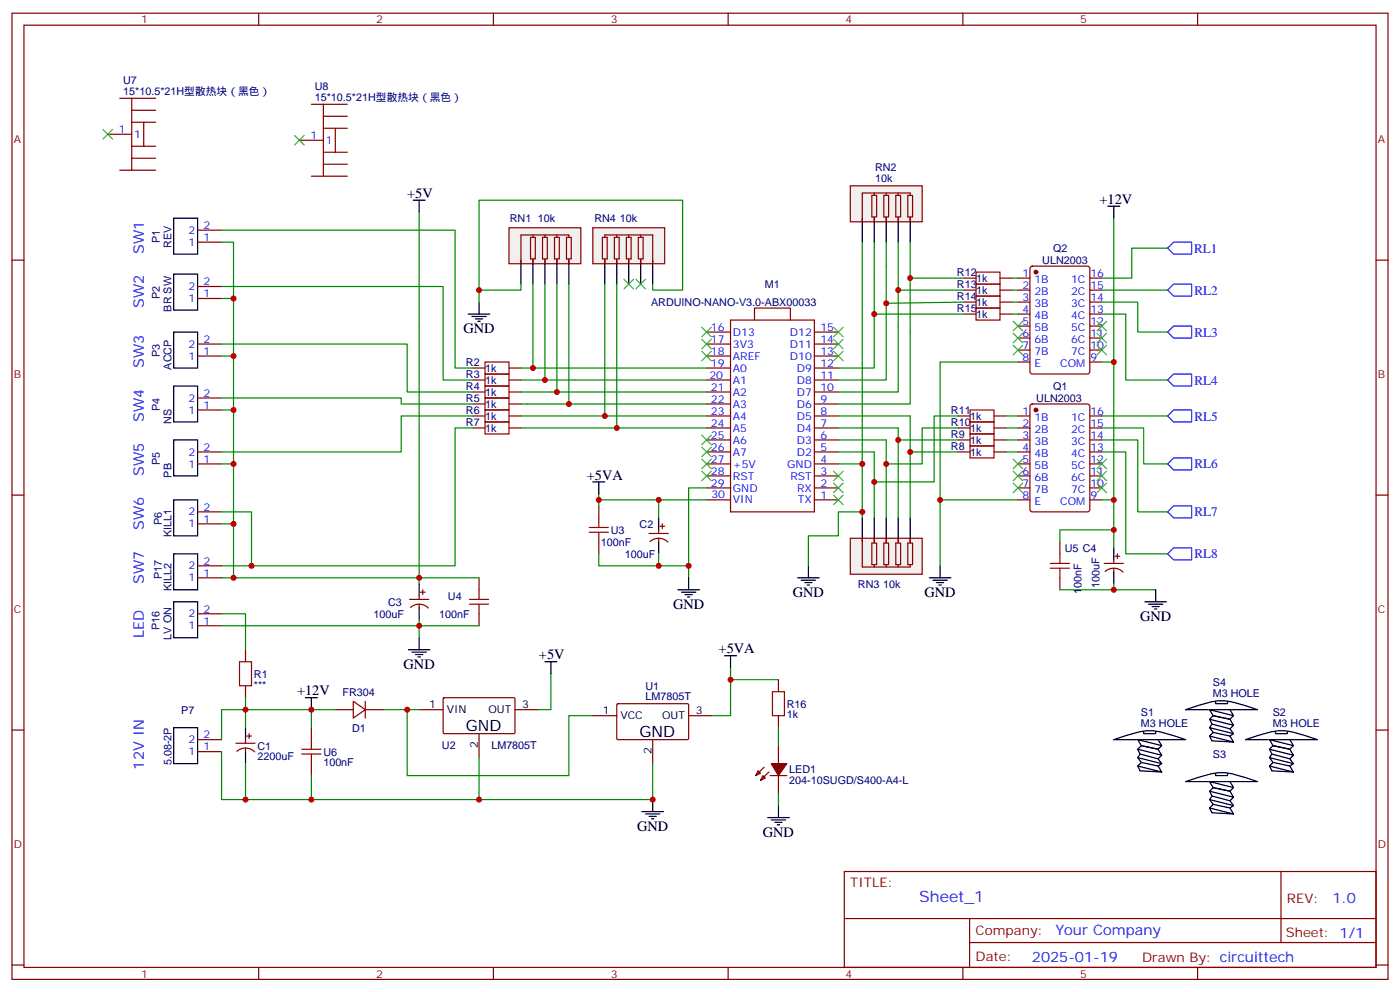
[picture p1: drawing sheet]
<svg xmlns="http://www.w3.org/2000/svg" width="412mm" height="292mm" viewBox="0 0 412 292" stroke-linecap="round" stroke-linejoin="round" font-family="sans-serif">
<g fill="none" stroke="#870000" stroke-width=".35">
<path d="M3.5 3.9h405.4v284.3h-405.4zM7.1 7.4h398.2v277.3h-398.2zM76.2 3.9v3.5M145.3 3.9v3.5M214.5 3.9v3.5M283.6 3.9v3.5M352.8 3.9v3.5M3.5 76.6h3.6M405.3 76.6h3.6M208.1 97.7h7.1M215.2 94.2h24.7v56.4h-24.7zM222.2 94.2v-3.5h10.6v3.5"/>
<path d="M239.9 97.7h7M208.1 101.2h7.1M208.1 118.9h7.1M208.1 115.4h7.1M208.1 111.8h7.1M208.1 108.3h7.1M208.1 104.8h7.1M239.9 101.2h7M239.9 118.9h7M239.9 115.4h7M239.9 111.8h7M239.9 108.3h7"/>
<path d="M239.9 104.8h7M208.1 136.5h7.1M208.1 133h7.1M208.1 129.5h7.1M208.1 125.9h7.1M208.1 122.4h7.1M239.9 136.5h7M239.9 133h7M239.9 129.5h7M239.9 125.9h7M239.9 122.4h7M3.5 145.7h3.6"/>
<path d="M208.1 147.1h7.1M208.1 143.6h7.1M208.1 140.1h7.1M239.9 147.1h7M239.9 143.6h7M239.9 140.1h7M405.3 145.7h3.6M3.5 214.8h3.6M405.3 214.8h3.6M248.7 256.5h156.6v28.2h-156.6zM377.3 256.5v20.9M248.7 270.3h156.5"/>
<path d="M285.6 277.4h119.6M285.6 270.3v14.1M3.5 284h3.6M76.2 284.7v3.5M145.3 284.7v3.5M214.5 284.7v3.5M283.6 284.7v3.5M352.8 284.7v3.5M405.3 284h3.6"/>
</g>
<path d="M149.9 67h21.2v10.6h-21.2z" fill="#f0f0f0" stroke="#870000" stroke-width=".35"/>
<g fill="none" stroke="#000" stroke-width=".35">
<path d="M121.7 58.9h3.5M123.5 58.9v3.5M51.2 64.2h7v10.6h-7zM153.5 76.6v7M157 76.6v7M160.5 76.6v7M164 76.6v7M167.6 76.6v7M326.3 60.7h3.5M328.1 60.7v3.5M51.2 80.7h7v10.6h-7zM51.2 97.7h7v10.6h-7z"/>
<path d="M137.9 92.4h6.4M139 93.1h4.2M140.1 93.8h2.1M140.8 94.5h.7M141.1 88.9v3.5M51.2 113.6h7v10.6h-7zM51.2 129.5h7v10.6h-7zM273.8 170h6.3M274.8 170.7h4.2M275.9 171.4h2.1M276.6 172.2h.7M276.9 166.5v3.5"/>
</g>
<g fill="none" stroke="#870000" stroke-width=".35">
<path d="M58.2 71.3h7.1M58.2 67.7h7.1M156.3 69.8h1.4v6.4h-1.4zM157 69.1v.7M157 76.2v1.4M159.8 69.8h1.4v6.4h-1.4zM160.5 69.1v.7M160.5 76.2v1.4M163.3 69.8h1.4v6.4h-1.4zM164 69.1v.7M164 76.2v1.4M166.9 69.8h1.4v6.4h-1.4z"/>
<path d="M167.6 69.8v-.7h-14.1v8.5M167.6 76.2v1.4M303.6 78.5l.5-.2h16.2l.7 .4v30.7l-.4 .6-16.5 .1-.7-.5v-30.6zM58.2 87.8h7.1M58.2 84.3h7.1M284 81.8h3.5M284 85.4h3.5M284 88.9h3.5M284 92.4h3.5M294.6 81.8h3.5M294.6 85.4h3.5M294.6 88.9h3.5"/>
<path d="M294.6 92.4h3.5M299.9 81.8h3.5M299.9 85.4h3.5M299.9 88.9h3.5M299.9 92.4h3.5M299.9 96h3.5M299.9 99.5h3.5M321 81.8h3.6M321 85.4h3.6M321 88.9h3.6M321 92.4h3.6M321 96h3.6"/>
<path d="M321 99.5h3.6M58.2 104.8h7.1M58.2 101.2h7.1M58.2 117.1h7.1M139.3 108.3h3.6M139.3 111.8h3.6M139.3 115.4h3.6M139.3 118.9h3.6M149.9 108.3h3.6M149.9 111.8h3.6M149.9 115.4h3.6M149.9 118.9h3.6"/>
<path d="M299.9 103h3.5M299.9 106.5h3.5M303.6 119.1l.5-.2h16.2l.7 .4v30.6l-.4 .7h-16.5l-.7-.4v-30.6zM321 103h3.6M321 106.5h3.6M58.2 120.6h7.1M58.2 136.5h7.1M58.2 133h7.1M139.3 122.4h3.6M149.9 122.4h3.6M282.2 122.4h3.6M282.2 133h3.6"/>
<path d="M282.2 125.9h3.6M282.2 129.5h3.6M292.8 122.4h3.5M292.8 133h3.5M292.8 125.9h3.5M292.8 129.5h3.5M299.9 122.4h3.5M299.9 136.5h3.5M299.9 133h3.5M299.9 125.9h3.5M299.9 129.5h3.5M321 122.4h3.6"/>
<path d="M321 136.5h3.6M321 133h3.6M321 125.9h3.6M321 129.5h3.6M299.9 140.1h3.5M299.9 143.6h3.5M299.9 147.1h3.5M321 140.1h3.6M321 143.6h3.6M321 147.1h3.6"/>
</g>
<g fill="none" stroke="#008700" stroke-width=".35">
<path d="M123.5 62.4v90M261.1 78.3v33.5h-14.2M328.1 64.2v82.9h-3.5M344 73h-10.6v8.8h-8.8M153.5 83.6v1.8h-12.4v3.5M257.5 81.8v26.5h-10.6M264.6 96v19.4h-17.7M268.1 97.7v21.2h-21.2M324.6 88.9h10.5v8.8h8.9M324.6 92.4h7v19.4h12.4M324.6 85.4h19.4M153.5 108.3h54.6"/>
<path d="M153.5 111.8h54.6M153.5 115.4h54.6M153.5 118.9h54.6M299.9 106.5h-23v60M324.6 106.5h3.5M153.5 122.4h54.6M246.9 133h10.6M246.9 129.5h14.2M246.9 125.9h17.7M246.9 122.4h21.2M296.3 133h3.6M296.3 129.5h3.6"/>
<path d="M296.3 125.9h3.6M296.3 122.4h3.6M324.6 125.9h12.3v10.6h7.1M324.6 129.5h10.5v21.1h8.9M324.6 133h7v30h12.4M324.6 122.4h19.4M276.9 147.1h23"/>
</g>
<g fill="none" stroke="#a10000" stroke-width=".35">
<path d="M287.5 80.1h7.1v3.5h-7.1zM287.5 83.6h7.1v3.5h-7.1zM287.5 87.1h7.1v3.6h-7.1zM287.5 90.7h7.1v3.5h-7.1zM142.9 106.5h7v3.6h-7zM142.9 110.1h7v3.5h-7zM142.9 113.6h7v3.5h-7zM142.9 117.1h7v3.5h-7zM142.9 120.6h7v3.6h-7zM285.8 131.2h7v3.6h-7zM285.8 127.7h7v3.5h-7zM285.8 124.2h7v3.5h-7z"/>
<path d="M285.8 120.6h7v3.6h-7z"/>
</g>
<g fill="#870000" stroke="#870000" stroke-width=".35">
<circle cx="305.2" cy="120.7" r=".53"/>
<circle cx="305.2" cy="80.1" r=".53"/>
</g>
<path d="M250.5 54.7h21.1v10.6h-21.1z" fill="#f0f0f0" stroke="#870000" stroke-width=".35"/>
<path d="M254 64.2v7.1M257.5 64.2v7.1M261.1 64.2v7.1M264.6 64.2v7.1M268.1 64.2v7.1M234.9 170h6.4M236 170.7h4.2M237.1 171.4h2.1M237.8 172.2h.7M238.1 166.5v3.5" fill="none" stroke="#000" stroke-width=".35"/>
<path d="M256.8 57.5h1.4v6.4h-1.4zM257.5 56.8v.7M260.3 57.5h1.5v6.4h-1.5zM261.1 56.8v.7M263.9 57.5h1.4v6.4h-1.4zM264.6 56.8v.7M267.4 57.5h1.4v6.4h-1.4zM268.1 57.5v-.7h-14.1v8.5M257.5 63.9v1.4M261.1 63.9v1.4M264.6 63.9v1.4M268.1 63.9v1.4" fill="none" stroke="#870000" stroke-width=".35"/>
<path d="M257.5 71.3v10.5M261.1 71.3v7M264.6 71.3v24.7M268.1 71.3v26.4" fill="none" stroke="#008700" stroke-width=".35"/>
<path d="M250.5 158.4h21.1v10.6h-21.1z" fill="#f0f0f0" stroke="#870000" stroke-width=".35"/>
<path d="M51.2 147.1h7v10.6h-7zM254 152.4v7.1M257.5 152.4v7.1M261.1 152.4v7.1M264.6 152.4v7.1M268.1 152.4v7.1" fill="none" stroke="#000" stroke-width=".35"/>
<g fill="none" stroke="#870000" stroke-width=".35">
<path d="M139.3 125.9h3.6M149.9 125.9h3.6M58.2 154.2h7.1M58.2 150.6h7.1M254 158.4v8.5h14.1v-.7M256.8 159.8h1.4v6.4h-1.4zM257.5 158.4v1.4M260.3 159.8h1.5v6.4h-1.5zM261.1 158.4v1.4M263.9 159.8h1.4v6.4h-1.4zM264.6 158.4v1.4M267.4 159.8h1.4v6.4h-1.4z"/>
<path d="M268.1 158.4v1.4M257.5 166.2v.7M261.1 166.2v.7M264.6 166.2v.7"/>
</g>
<g fill="none" stroke="#008700" stroke-width=".35">
<path d="M254 71.3v81.1M298.1 92.4h1.8M298.1 88.9h1.8M298.1 85.4h1.8M298.1 81.8h1.8M139.3 125.9h-5.2v40.6h-68.8M153.5 125.9h54.6M257.5 133v19.4M261.1 129.5v22.9M264.6 125.9v26.5M268.1 122.4v30M123.5 152.4v17.6h-58.2"/>
<path d="M254 150.6h-7.1v7.1h-8.8v8.8"/>
</g>
<path d="M142.9 124.2h7v3.5h-7z" fill="none" stroke="#a10000" stroke-width=".35"/>
<path d="M174.6 67h21.2v10.6h-21.2z" fill="#f0f0f0" stroke="#870000" stroke-width=".35"/>
<g fill="none" stroke="#000" stroke-width=".35">
<path d="M178.2 76.6v7M181.7 76.6v7M185.2 76.6v7M188.7 76.6v7M192.3 76.6v7M174.6 141.8h3.6M176.4 141.8v3.5M194 152.4v3.5M194 159.5v3.5M51.2 177.1h7v10.6h-7zM51.2 163h7v10.6h-7zM123.5 171.8v3.5"/>
<path d="M123.5 178.9v3.5M199.7 173.6h6.3M200.7 174.3h4.3M201.8 175h2.1M202.5 175.7h.7M202.8 170v3.6M328.1 161.2v3.5M328.1 168.3v3.5M337.3 177.1h6.3M338.3 177.8h4.2M339.4 178.5h2.1M340.1 179.2h.7"/>
<path d="M340.4 173.6v3.5M120.3 191.2h6.3M121.4 191.9h4.2M122.4 192.6h2.1M123.1 193.3h.7M123.5 187.7v3.5M160.5 194.7h3.5M162.3 194.7v3.6M213.4 193h3.6M215.2 193v3.5M51.2 214.1h7v10.6h-7zM72.3 214.1v3.6"/>
<path d="M90 205.3h3.5M91.7 205.3v3.5M334.8 217.7h-6.7a32.1 32.1 0 0 1 11.1-2.7l3.4 .6 6.6 2.1h-14.1M335.1 217.7l7.1 1.7M335.1 217.7l1.1 1.7 4.9 1.1 1.1-1.1-1.1-1.7M336.9 215.2v.7h3.5v-.7M356 208.8h-6.8a32.1 32.1 0 0 1 11.2-2.6l3.4 .6 6.6 2h-14.1M356.3 211.7l7.1 1.7M356.3 211.7l1.1-1.1 4.9 1.1 1.1 1.7-1.1 1.1-5.3-1.4zM356.3 214.1l7.1 1.8M356.3 216.6l7.1 1.8M356.3 208.8l7.1 1.8"/>
<path d="M356.3 208.8l1.1 1.8 4.9 1.1 1.1-1.1-1.1-1.8M356.3 216.6l1.1-1.1 4.9 1.1 1.1 1.8-6.4-.4zM357 213.1l-.7 1 1.1 1.4M358.1 206.4v.7h3.5v-.7M362.3 214.5l1.1 1.4-1.1 .7M373.6 217.7h-6.7a32.1 32.1 0 0 1 11.1-2.7l3.4 .6 6.7 2.1h-14.2M373.9 217.7l7.1 1.7M373.9 217.7l1.1 1.7 4.9 1.1 1.1-1.1-1.1-1.7M375.7 215.2v.7h3.5v-.7M72.3 221.2v3.5M189.1 238.8h6.3M190.1 239.5h4.3"/>
<path d="M192.3 235.3v3.5M229.3 237.1v3.5M335.1 220.5l7.1 1.7M335.1 220.5l1.1-1.1 4.9 1.1 1.1 1.7-1.1 1.1-5.3-1.4zM335.1 223l7.1 1.7M335.1 225.4l7.1 1.8M335.1 225.4l1.1-1 4.9 1 1.1 1.8-6.4-.4zM335.8 221.9l-.7 1.1 1.1 1.4M341.1 223.3l1.1 1.4-1.1 .7M356 230h-6.8a32.1 32.1 0 0 1 11.2-2.6l3.4 .5 6.6 2.1h-14.1M356.3 232.8l7.1 1.8M356.3 232.8l1.1-1 4.9 1 1.1 1.8-1.1 1.1-5.3-1.5z"/>
<path d="M356.3 235.3l7.1 1.8M356.3 237.8l7.1 1.7M356.3 230l7.1 1.8M356.3 230l1.1 1.8 4.9 1 1.1-1-1.1-1.8M356.3 237.8l1.1-1.1 4.9 1.1 1.1 1.7-6.4-.3zM357 234.2l-.7 1.1 1.1 1.4M358.1 227.5v.7h3.5v-.7M362.3 235.7l1.1 1.4-1.1 .7M373.9 220.5l7.1 1.7M373.9 220.5l1.1-1.1 4.9 1.1 1.1 1.7-1.1 1.1-5.3-1.4zM373.9 223l7.1 1.7M373.9 225.4l7.1 1.8"/>
<path d="M373.9 225.4l1.1-1 4.9 1 1.1 1.8-6.4-.4zM374.6 221.9l-.7 1.1 1.1 1.4M379.9 223.3l1.1 1.4-1.1 .7M191.2 240.2h2.1M191.9 240.9h.7M226.1 240.6h6.4M227.2 241.3h4.2M228.2 242h2.2M229 242.7h.7"/>
</g>
<g fill="none" stroke="#870000" stroke-width=".35">
<path d="M31.7 39.5h7.1M35.3 28.9h3.5M38.8 36h3.5M38.8 32.5h7.1M45.9 36h-3.6v7h3.6M45.9 28.9h-7.1v21.2h7.1M91.7 30.7h3.5M95.2 37.7h3.6M95.2 34.2h7.1M102.3 37.7h-3.5v7.1h3.5M102.3 30.7h-7.1v21.2h7.1M35.3 50.1h3.5"/>
<path d="M38.8 43h3.5M38.8 46.6h7.1M88.2 41.3h7M91.7 51.9h3.5M95.2 44.8h3.6M95.2 48.3h7.1M177.4 69.8h1.5v6.4h-1.5zM178.2 69.8v-.7h14.1v8.5M178.2 76.2v1.4M181 69.8h1.4v6.4h-1.4zM181.7 69.1v.7M181.7 76.2v1.4"/>
<path d="M184.5 69.8h1.4v6.4h-1.4zM185.2 69.1v.7M185.2 76.2v1.4M188 69.8h1.4v6.4h-1.4zM188.7 69.1v.7M188.7 76.2v1.4M176.4 148.9v3.5M176.4 159.5v3.5M191.2 157h5.6M191.5 159.4a3.8 3.8 0 0 1 5.2 .1M194 155.9v1.1M194 158.4v1.1"/>
<path d="M194.4 154.9h1.4M195.1 154.2v1.4M312.2 159.5v3.5M58.2 170h7.1M58.2 166.5h7.1M120.6 176.4h5.7M120.9 178.8a3.8 3.8 0 0 1 5.3 .1M123.5 175.3v1.1M123.5 177.8v1.1M123.8 174.3h1.4M124.5 173.6v1.4M141.1 170v3.6"/>
<path d="M312.2 170v3.6M325.3 165.8h5.6M325.5 168.2a3.8 3.8 0 0 1 5.3 .2M328.1 164.7v1.1M328.1 167.2v1.1M328.4 163.7h1.4M329.1 163v1.4M58.2 184.1h7.1M58.2 180.6h7.1M72.3 191.2v3.5M141.1 180.6v3.5M58.2 217.7h7.1"/>
<path d="M69.5 218.7h5.6M72.3 201.8v3.5M72.3 217.7v1M72.7 216.6h1.4M73.4 215.9v1.4M91.7 214.1v3.6M98.8 208.8h5.3M104.1 206.4l3.5 2.4-3.5 2.5zM107.6 208.8h5.3M107.6 206.4v4.9M123.5 208.8h7M130.6 205.5l.3-.2 20.6 .1 .2 .3-.1 10-.3 .2-20.6-.1-.2-.3z"/>
<path d="M141.1 215.9v7.1M151.7 208.8h7M174.6 210.6h7.1M181.7 207.3l.3-.2h20.7l.1 .3v10.1l-.3 .2-20.6-.1-.2-.3zM192.3 217.7v7M202.8 210.6h7.1M229.3 200v3.6M229.3 210.6v3.5M229.3 219.4v5.3M58.2 221.2h7.1M69.8 221.1a3.8 3.8 0 0 1 5.2 .2M72.3 220.1v1.1"/>
<path d="M91.7 224.7v3.5M223.3 226.8l.7 .7-1.4 .7zM224.7 228.2l.7 .8-1.4 .7zM225.1 225.8l-2.5 2.4M226.5 227.2l-2.5 2.5M226.8 228.2h5M229.3 228.2v5.3"/>
</g>
<g fill="none" stroke="#008700" stroke-width=".35">
<path d="M65.3 71.3h3.5v98.7M65.3 67.7h68.8v40.6h5.2M65.3 84.3h65.2v27.5h8.8M65.3 87.8h3.5M157 83.6v24.7M160.5 83.6v28.2M164 83.6v31.8M167.6 83.6v35.3M178.2 83.6v38.8M181.7 83.6v42.3M192.3 83.6v1.8h8.8v-26.5h-60v26.5M257.5 92.4h26.5"/>
<path d="M264.6 85.4h19.4M268.1 81.8h15.9M284 88.9l-22.9 .4M65.3 101.2h54.6v14.2h19.4M65.3 117.1h52.9v1.8h21.1M65.3 104.8h3.5M65.3 136.5h3.5M65.3 120.6h3.5M139.3 122.4h-21.1v10.6h-52.9M246.9 136.5h7.1M264.6 129.5h17.6M268.1 133h14.1"/>
<path d="M282.2 125.9h-10.6v10.6h-10.5M282.2 122.4h-7v19.4h-17.7M65.3 150.6h8.8v15.9M65.3 154.2h3.5M176.4 145.3v1.8M194 147.1v5.3M208.1 147.1h-31.7v1.8M208.1 143.6h-5.3v22.9M328.1 155.9h-15.9v3.6M328.1 147.1v14.1M141.1 170h-17.6v1.8M176.4 163v3.5h26.4v3.5"/>
<path d="M194 163v3.5M312.2 173.6h28.2M328.1 171.8v1.8M65.3 180.6h7v10.6M65.3 184.1h75.8M123.5 182.4v5.3M162.3 198.3v10.5h-3.6M215.2 196.5v14.1h-5.3M72.3 205.3v3.5h-7v8.9M91.7 208.8v5.3M98.8 208.8h-26.5v5.3M112.9 208.8h10.6"/>
<path d="M119.9 208.8v19.4h47.7v-17.6h7M215.2 200h14.1M229.3 214.1v5.3M65.3 221.2v14.1h7M72.3 224.7v10.6h120v-10.6M91.7 228.2v7.1M141.1 223v12.3M229.3 233.5v3.6"/>
</g>
<g fill="none" stroke="#a10000" stroke-width=".35">
<path d="M173.6 155.2h5.6M173.6 156.6h5.6M176.4 152.4v2.8M176.4 156.6v2.9M138.3 176.4h5.6M138.3 177.8h5.6M141.1 173.6v2.8M141.1 177.8v2.8M309.4 165.8h5.6M309.4 167.2h5.6M312.2 163v2.8M312.2 167.2v2.8"/>
<path d="M70.6 194.7h3.5v7.1h-3.5zM91.7 217.7v2.8M227.5 203.6h3.6v7h-3.6zM88.9 220.5h5.6M88.9 221.9h5.6M91.7 221.9v2.8"/>
</g>
<path d="M345.7 71.3h5.3v3.5h-5.3l-1.7-1.8zM344 85.4l1.7-1.8h5.3v3.5h-5.3zM345.7 96h5.3v3.5h-5.3l-1.7-1.8zM345.7 110.1h5.3v3.5h-5.3l-1.7-1.8zM345.7 120.6h5.3v3.6h-5.3l-1.7-1.8zM345.7 134.8h5.3v3.5h-5.3l-1.7-1.8zM345.7 148.9h5.3v3.5h-5.3l-1.7-1.8zM344 163l1.7-1.8h5.3v3.5h-5.3z" fill="none" stroke="#00f" stroke-width=".35"/>
<path d="M227.2 224.7h4.6l-2.5 3.5z" fill="#870000" stroke="#870000" stroke-width=".35"/>
<g fill="none" stroke="#3c3" stroke-width=".35">
<path d="M30.3 38.1l2.9 2.8M33.2 38.1l-2.9 2.8M86.8 39.9l2.8 2.8M89.6 39.9l-2.8 2.8M183.8 82.2l2.8 2.8M186.6 82.2l-2.8 2.8M187.3 82.2l2.8 2.8M190.1 82.2l-2.8 2.8M206.7 96.3l2.8 2.8M206.7 99.8l2.8 2.9M209.5 96.3l-2.8 2.8M209.5 99.8l-2.8 2.9"/>
<path d="M245.5 96.3l2.9 2.8M245.5 99.8l2.9 2.9M248.4 96.3l-2.9 2.8M248.4 99.8l-2.9 2.9M298.4 94.5l2.9 2.9M298.4 98.1l2.9 2.8M301.3 94.5l-2.9 2.9M301.3 98.1l-2.9 2.8M323.1 98.1l2.9 2.8M323.1 94.5l2.9 2.9M326 98.1l-2.9 2.8M326 94.5l-2.9 2.9"/>
<path d="M206.7 103.4l2.8 2.8M209.5 103.4l-2.8 2.8M245.5 103.4l2.9 2.8M248.4 103.4l-2.9 2.8M298.4 101.6l2.9 2.8M301.3 101.6l-2.9 2.8M323.1 101.6l2.9 2.8M326 101.6l-2.9 2.8M206.7 138.6l2.8 2.9M206.7 135.1l2.8 2.8M206.7 131.6l2.8 2.8M206.7 128.1l2.8 2.8"/>
<path d="M209.5 138.6l-2.8 2.9M209.5 135.1l-2.8 2.8M209.5 131.6l-2.8 2.8M209.5 128.1l-2.8 2.8M245.5 138.6l2.9 2.9M248.4 138.6l-2.9 2.9M298.4 135.1l2.9 2.8M298.4 138.6l2.9 2.9M301.3 135.1l-2.9 2.8M301.3 138.6l-2.9 2.9M323.1 138.6l2.9 2.9M323.1 135.1l2.9 2.8"/>
<path d="M326 138.6l-2.9 2.9M326 135.1l-2.9 2.8M245.5 142.2l2.9 2.8M245.5 145.7l2.9 2.8M248.4 142.2l-2.9 2.8M248.4 145.7l-2.9 2.8M298.4 142.2l2.9 2.8M301.3 142.2l-2.9 2.8M323.1 142.2l2.9 2.8M326 142.2l-2.9 2.8"/>
</g>
<g fill="#c00">
<circle cx="328.1" cy="106.5" r=".88"/>
<circle cx="254" cy="150.6" r=".88"/>
<circle cx="276.9" cy="147.1" r=".88"/>
<circle cx="141.1" cy="85.4" r=".88"/>
<circle cx="254" cy="136.5" r=".88"/>
<circle cx="328.1" cy="147.1" r=".88"/>
<circle cx="91.7" cy="208.8" r=".88"/>
<circle cx="123.5" cy="184.1" r=".88"/>
<circle cx="328.1" cy="155.9" r=".88"/>
<circle cx="328.1" cy="173.6" r=".88"/>
<circle cx="141.1" cy="235.3" r=".88"/>
<circle cx="91.7" cy="235.3" r=".88"/>
<circle cx="72.3" cy="208.8" r=".88"/>
<circle cx="72.3" cy="235.3" r=".88"/>
<circle cx="192.3" cy="235.3" r=".88"/>
<circle cx="215.2" cy="200" r=".88"/>
<circle cx="194" cy="166.5" r=".88"/>
<circle cx="202.8" cy="166.5" r=".88"/>
<circle cx="123.5" cy="170" r=".88"/>
<circle cx="68.8" cy="170" r=".88"/>
<circle cx="74.1" cy="166.5" r=".88"/>
<circle cx="68.8" cy="154.2" r=".88"/>
<circle cx="68.8" cy="136.5" r=".88"/>
<circle cx="68.8" cy="120.6" r=".88"/>
<circle cx="68.8" cy="104.8" r=".88"/>
<circle cx="68.8" cy="87.8" r=".88"/>
<circle cx="157" cy="108.3" r=".88"/>
<circle cx="160.5" cy="111.8" r=".88"/>
<circle cx="164" cy="115.4" r=".88"/>
<circle cx="167.6" cy="118.9" r=".88"/>
<circle cx="178.2" cy="122.4" r=".88"/>
<circle cx="181.7" cy="125.9" r=".88"/>
<circle cx="257.5" cy="92.4" r=".88"/>
<circle cx="261.1" cy="89.3" r=".88"/>
<circle cx="264.6" cy="85.4" r=".88"/>
<circle cx="268.1" cy="81.8" r=".88"/>
<circle cx="268.1" cy="133" r=".88"/>
<circle cx="264.6" cy="129.5" r=".88"/>
<circle cx="261.1" cy="136.5" r=".88"/>
<circle cx="257.5" cy="141.8" r=".88"/>
<circle cx="119.9" cy="208.8" r=".88"/>
<circle cx="194" cy="147.1" r=".88"/>
<circle cx="176.4" cy="147.1" r=".88"/>
</g>
<g font-size="4.6">
<text x="137.2" y="215.2">GND</text>
<text x="188.4" y="217">GND</text>
</g>
<text font-size="4.6" fill="#00f" x="270.8" y="265.5">Sheet_1</text>
<g font-size="4.2">
<text x="119.9" y="58.2">+5V</text>
<text x="323.8" y="60">+12V</text>
<text x="136.5" y="98.1">GND</text>
<text x="172.9" y="141.1">+5VA</text>
<text x="198.3" y="179.2">GND</text>
<text x="233.5" y="175.7">GND</text>
<text x="272.3" y="175.7">GND</text>
<text x="335.8" y="182.7">GND</text>
<text x="118.9" y="196.8">GND</text>
<text x="158.7" y="194">+5V</text>
<text x="211.7" y="192.3">+5VA</text>
<text x="87.5" y="204.6">+12V</text>
<text x="187.7" y="244.5">GND</text>
<text x="224.7" y="246.2">GND</text>
</g>
<g font-size="4.2" fill="#00f">
<text x="42.3" y="74.8" transform="rotate(-90 42.3 74.8)">SW1</text>
<text x="42.3" y="90.7" transform="rotate(-90 42.3 90.7)">SW2</text>
<text x="42.3" y="108.3" transform="rotate(-90 42.3 108.3)">SW3</text>
<text x="42.3" y="124.2" transform="rotate(-90 42.3 124.2)">SW4</text>
<text x="42.3" y="140.1" transform="rotate(-90 42.3 140.1)">SW5</text>
<text x="42.3" y="155.9" transform="rotate(-90 42.3 155.9)">SW6</text>
<text x="42.3" y="171.8" transform="rotate(-90 42.3 171.8)">SW7</text>
<text x="42.3" y="187.7" transform="rotate(-90 42.3 187.7)">LED</text>
<text x="42.3" y="226.5" transform="rotate(-90 42.3 226.5)">12V IN</text>
<text x="392.5" y="265.7">1.0</text>
<text x="310.9" y="275.3">Your Company</text>
<text x="304" y="283.1">2025-01-19</text>
</g>
<g font-size="3.9" fill="#00f">
<text x="351.7" y="74.4">RL1</text>
<text x="351.8" y="86.7">RL2</text>
<text x="351.8" y="99.1">RL3</text>
<text x="351.8" y="113.2">RL4</text>
<text x="351.8" y="123.8">RL5</text>
<text x="351.8" y="137.9">RL6</text>
<text x="351.8" y="152">RL7</text>
<text x="351.8" y="164.3">RL8</text>
</g>
<g font-size="3.9" fill="#800">
<text x="250.5" y="261.1">TITLE:</text>
<text x="379.1" y="265.7">REV:</text>
<text x="287.4" y="275.3">Company:</text>
<text x="378.7" y="275.9">Sheet: 1/1</text>
<text x="287.4" y="282.9">Date:</text>
<text x="336.4" y="283">Drawn By: circuittech</text>
</g>
<g font-size="3.2" fill="#800">
<text x="41.6" y="6.9">1</text>
<text x="110.8" y="6.9">2</text>
<text x="179.9" y="6.9">3</text>
<text x="249.1" y="6.9">4</text>
<text x="318.2" y="6.9">5</text>
<text x="4.1" y="42">A</text>
<text x="405.9" y="42">A</text>
<text x="4.1" y="111.1">B</text>
<text x="405.9" y="111.1">B</text>
<text x="4.1" y="180.3">C</text>
<text x="405.9" y="180.3">C</text>
<text x="4.1" y="249.4">D</text>
<text x="405.9" y="249.4">D</text>
<text x="41.6" y="287.7">1</text>
<text x="110.8" y="287.7">2</text>
<text x="179.9" y="287.7">3</text>
<text x="249.1" y="287.7">4</text>
<text x="318.2" y="287.7">5</text>
</g>
<g font-size="3.2" fill="#000080">
<text x="36.3" y="27.9">15*10.5*21H型散热块（黑色）</text>
<text x="36.3" y="24.8">U7</text>
<text x="92.7" y="29.6">15*10.5*21H型散热块（黑色）</text>
<text x="92.7" y="26.5">U8</text>
<text x="257.8" y="53.6">10k</text>
<text x="257.8" y="50.4">RN2</text>
<text x="150.2" y="65.3">RN1</text>
<text x="158.4" y="65.3">10k</text>
<text x="175.1" y="65.3">RN4</text>
<text x="182.6" y="65.3">10k</text>
<text x="47" y="71.5" transform="rotate(-90 47 71.5)">P1</text>
<text x="50.5" y="72.9" transform="rotate(-90 50.5 72.9)">REV</text>
<text x="307" y="77.7">ULN2003</text>
<text x="310.2" y="74.2">Q2</text>
<text x="281.9" y="81.3">R12</text>
<text x="287.5" y="83">1k</text>
<text x="47" y="88" transform="rotate(-90 47 88)">P2</text>
<text x="225.3" y="84.7">M1</text>
<text x="281.9" y="84.8">R13</text>
<text x="281.9" y="88.3">R14</text>
<text x="287.5" y="86.5">1k</text>
<text x="50.6" y="91.7" transform="rotate(-90 50.6 91.7)">BR SW</text>
<text x="191.8" y="90.1">ARDUINO-NANO-V3.0-ABX00033</text>
<text x="281.9" y="91.8">R15</text>
<text x="287.5" y="90">1k</text>
<text x="287.5" y="93.6">1k</text>
<text x="47" y="105" transform="rotate(-90 47 105)">P3</text>
<text x="137.2" y="107.7">R2</text>
<text x="50.6" y="108.8" transform="rotate(-90 50.6 108.8)">ACCP</text>
<text x="137.2" y="111.2">R3</text>
<text x="142.9" y="109.4">1k</text>
<text x="142.9" y="113">1k</text>
<text x="137.2" y="114.8">R4</text>
<text x="137.2" y="118.3">R5</text>
<text x="142.9" y="116.5">1k</text>
<text x="305.3" y="118.3">ULN2003</text>
<text x="310.2" y="114.8">Q1</text>
<text x="47" y="120.9" transform="rotate(-90 47 120.9)">P4</text>
<text x="50.6" y="124.6" transform="rotate(-90 50.6 124.6)">NS</text>
<text x="137.2" y="121.8">R6</text>
<text x="137.2" y="125.4">R7</text>
<text x="142.9" y="120">1k</text>
<text x="142.9" y="123.6">1k</text>
<text x="280.1" y="125.4">R10</text>
<text x="280.1" y="121.8">R11</text>
<text x="285.8" y="123.6">1k</text>
<text x="142.9" y="127.1">1k</text>
<text x="280.1" y="128.9">R9</text>
<text x="285.8" y="130.6">1k</text>
<text x="285.8" y="127.1">1k</text>
<text x="47" y="136.8" transform="rotate(-90 47 136.8)">P5</text>
<text x="280.1" y="132.4">R8</text>
<text x="285.8" y="134.1">1k</text>
<text x="50.6" y="140.5" transform="rotate(-90 50.6 140.5)">PB</text>
<text x="47.6" y="154.5" transform="rotate(-90 47.6 154.5)">P6</text>
<text x="188.4" y="155.3">C2</text>
<text x="50.6" y="158.2" transform="rotate(-90 50.6 158.2)">KILL1</text>
<text x="177" y="160.6">100nF</text>
<text x="179.9" y="157.1">U3</text>
<text x="184.1" y="164.2">100uF</text>
<text x="313.6" y="162.3">U5 C4</text>
<text x="47.6" y="170.3" transform="rotate(-90 47.6 170.3)">P17</text>
<text x="252.7" y="172.9">RN3</text>
<text x="260.2" y="172.9">10k</text>
<text x="323.9" y="172.9" transform="rotate(-90 323.9 172.9)">100uF</text>
<text x="50.6" y="174" transform="rotate(-90 50.6 174)">KILL2</text>
<text x="114.3" y="178.2">C3</text>
<text x="132" y="176.4">U4</text>
<text x="318.6" y="174.7" transform="rotate(-90 318.6 174.7)">100nF</text>
<text x="47" y="185.3" transform="rotate(-90 47 185.3)">P16</text>
<text x="110" y="181.7">100uF</text>
<text x="129.4" y="181.7">100nF</text>
<text x="50.5" y="188.2" transform="rotate(-90 50.5 188.2)">LV ON</text>
<text x="74.8" y="202.6">***</text>
<text x="74.8" y="199.4">R1</text>
<text x="190.1" y="203">U1</text>
<text x="357.3" y="201.8">S4</text>
<text x="100.9" y="204.7">FR304</text>
<text x="190.1" y="205.9">LM7805T</text>
<text x="231.8" y="208.3">R16</text>
<text x="357.3" y="205.1">M3 HOLE</text>
<text x="53.4" y="210">P7</text>
<text x="103.7" y="215.3">D1</text>
<text x="231.8" y="211.4">1k</text>
<text x="336.1" y="214">M3 HOLE</text>
<text x="336.1" y="210.6">S1</text>
<text x="374.9" y="214">M3 HOLE</text>
<text x="374.9" y="210.6">S2</text>
<text x="75.8" y="220.6">C1</text>
<text x="130.2" y="220.5">U2</text>
<text x="144.7" y="220.5">LM7805T</text>
<text x="50.6" y="225.2" transform="rotate(-90 50.6 225.2)">5.08-2P</text>
<text x="75.8" y="223.7">2200uF</text>
<text x="95.2" y="225.5">100nF</text>
<text x="95.3" y="222.3">U6</text>
<text x="232.5" y="227.6">LED1</text>
<text x="357.3" y="222.9">S3</text>
<text x="232.5" y="230.8">204-10SUGD/S400-A4-L</text>
</g>
<g font-size="3.2" fill="#00f">
<text x="35" y="39.2">1</text>
<text x="39.5" y="40.6">1</text>
<text x="91.5" y="40.9">1</text>
<text x="96" y="42.3">1</text>
<text x="55.5" y="68.8">2</text>
<text x="60" y="70.9">1</text>
<text x="60" y="67.4">2</text>
<text x="55.5" y="72.3">1</text>
<text x="60" y="83.8">2</text>
<text x="301.2" y="81.5">1</text>
<text x="304.7" y="83.3">1B</text>
<text x="315.5" y="83.3">1C</text>
<text x="321.2" y="81.5">16</text>
<text x="55.5" y="88.8">1</text>
<text x="55.5" y="85.3">2</text>
<text x="60" y="87.4">1</text>
<text x="301.2" y="85">2</text>
<text x="301.2" y="88.5">3</text>
<text x="304.7" y="86.8">2B</text>
<text x="315.5" y="86.8">2C</text>
<text x="321.2" y="88.5">14</text>
<text x="321.2" y="85">15</text>
<text x="301.2" y="92.1">4</text>
<text x="301.2" y="95.6">5</text>
<text x="304.7" y="90.3">3B</text>
<text x="304.7" y="93.8">4B</text>
<text x="315.5" y="93.8">4C</text>
<text x="315.5" y="90.3">3C</text>
<text x="321.2" y="95.6">12</text>
<text x="321.2" y="92.1">13</text>
<text x="60" y="100.9">2</text>
<text x="209.4" y="100.9">17</text>
<text x="209.4" y="97.4">16</text>
<text x="215.9" y="98.8">D13</text>
<text x="232.7" y="98.8">D12</text>
<text x="241.7" y="100.9">14</text>
<text x="241.7" y="97.4">15</text>
<text x="301.2" y="99.1">6</text>
<text x="304.7" y="97.4">5B</text>
<text x="304.7" y="100.9">6B</text>
<text x="315.5" y="100.9">6C</text>
<text x="315.5" y="97.4">5C</text>
<text x="321.2" y="99.1">11</text>
<text x="55.5" y="105.8">1</text>
<text x="55.5" y="102.3">2</text>
<text x="60" y="104.4">1</text>
<text x="209.4" y="107.9">19</text>
<text x="209.4" y="104.4">18</text>
<text x="215.9" y="105.8">AREF</text>
<text x="215.9" y="102.3">3V3</text>
<text x="232.7" y="102.3">D11</text>
<text x="232.7" y="105.8">D10</text>
<text x="241.7" y="107.9">12</text>
<text x="241.7" y="104.4">13</text>
<text x="301.2" y="102.7">7</text>
<text x="301.2" y="106.2">8</text>
<text x="304.7" y="104.4">7B</text>
<text x="304.7" y="107.9">E</text>
<text x="312.3" y="107.9">COM</text>
<text x="315.5" y="104.4">7C</text>
<text x="321.2" y="106.2">9</text>
<text x="321.2" y="102.7">10</text>
<text x="209" y="111.5">20</text>
<text x="215.9" y="112.9">A1</text>
<text x="215.9" y="109.4">A0</text>
<text x="234.7" y="112.9">D8</text>
<text x="234.7" y="109.4">D9</text>
<text x="241.7" y="111.5">11</text>
<text x="55.5" y="118.2">2</text>
<text x="60" y="116.8">2</text>
<text x="209.4" y="118.5">22</text>
<text x="209.4" y="115">21</text>
<text x="215.9" y="119.9">A3</text>
<text x="215.9" y="116.4">A2</text>
<text x="234.7" y="119.9">D6</text>
<text x="234.7" y="116.4">D7</text>
<text x="241.7" y="118.5">9</text>
<text x="241.7" y="115">10</text>
<text x="55.5" y="121.7">1</text>
<text x="60" y="120.3">1</text>
<text x="209.4" y="125.6">24</text>
<text x="209.4" y="122.1">23</text>
<text x="215.9" y="123.5">A4</text>
<text x="234.7" y="123.5">D5</text>
<text x="241.7" y="125.6">7</text>
<text x="241.7" y="122.1">8</text>
<text x="301.2" y="122.1">1</text>
<text x="301.2" y="125.6">2</text>
<text x="304.7" y="123.8">1B</text>
<text x="315.5" y="123.8">1C</text>
<text x="321.2" y="125.6">15</text>
<text x="321.2" y="122.1">16</text>
<text x="209.4" y="129.1">25</text>
<text x="215.9" y="130.5">A6</text>
<text x="215.9" y="127">A5</text>
<text x="234.7" y="130.5">D3</text>
<text x="234.7" y="127">D4</text>
<text x="241.7" y="129.1">6</text>
<text x="301.2" y="129.1">3</text>
<text x="304.7" y="127.4">2B</text>
<text x="304.7" y="130.9">3B</text>
<text x="315.5" y="130.9">3C</text>
<text x="315.5" y="127.4">2C</text>
<text x="321.2" y="129.1">14</text>
<text x="55.5" y="137.6">1</text>
<text x="55.5" y="134.1">2</text>
<text x="60" y="136.2">1</text>
<text x="60" y="132.6">2</text>
<text x="209.4" y="136.2">27</text>
<text x="209.4" y="132.6">26</text>
<text x="215.9" y="137.6">+5V</text>
<text x="215.9" y="134.1">A7</text>
<text x="231.9" y="137.6">GND</text>
<text x="234.7" y="134.1">D2</text>
<text x="241.7" y="136.2">4</text>
<text x="241.7" y="132.6">5</text>
<text x="301.2" y="132.6">4</text>
<text x="301.2" y="136.2">5</text>
<text x="304.7" y="134.4">4B</text>
<text x="304.7" y="137.9">5B</text>
<text x="315.5" y="137.9">5C</text>
<text x="315.5" y="134.4">4C</text>
<text x="321.2" y="136.2">12</text>
<text x="321.2" y="132.6">13</text>
<text x="209.4" y="143.2">29</text>
<text x="209.4" y="139.7">28</text>
<text x="215.9" y="141.1">RST</text>
<text x="232.9" y="141.1">RST</text>
<text x="241.7" y="143.2">2</text>
<text x="241.7" y="139.7">3</text>
<text x="301.2" y="139.7">6</text>
<text x="301.2" y="143.2">7</text>
<text x="304.7" y="141.5">6B</text>
<text x="315.5" y="141.5">6C</text>
<text x="321.2" y="143.2">10</text>
<text x="321.2" y="139.7">11</text>
<text x="209.6" y="146.6">30</text>
<text x="215.9" y="148.2">VIN</text>
<text x="215.9" y="144.6">GND</text>
<text x="234.8" y="144.6">RX</text>
<text x="235.1" y="148.2">TX</text>
<text x="241.7" y="146.8">1</text>
<text x="301.2" y="146.8">8</text>
<text x="304.7" y="145">7B</text>
<text x="304.7" y="148.5">E</text>
<text x="312.3" y="148.5">COM</text>
<text x="315.5" y="145">7C</text>
<text x="321.2" y="146.8">9</text>
<text x="55.5" y="155.2">1</text>
<text x="55.5" y="151.7">2</text>
<text x="60" y="153.8">1</text>
<text x="60" y="150.3">2</text>
<text x="55.5" y="167.6">2</text>
<text x="60" y="166.2">2</text>
<text x="55.5" y="171.1">1</text>
<text x="60" y="169.7">1</text>
<text x="55.5" y="185.2">1</text>
<text x="55.5" y="181.7">2</text>
<text x="60" y="183.8">1</text>
<text x="60" y="180.3">2</text>
<text x="55.5" y="218.7">2</text>
<text x="60" y="220.8">1</text>
<text x="60" y="217.3">2</text>
<text x="55.5" y="222.2">1</text>
</g>
<g font-size="3.2">
<text x="126.4" y="208.5">1</text>
<text x="131.6" y="209.9">VIN</text>
<text x="143.9" y="209.9">OUT</text>
<text x="153.8" y="208.5">3</text>
<text x="177.5" y="210.3">1</text>
<text x="182.7" y="211.7">VCC</text>
<text x="195" y="211.7">OUT</text>
<text x="205" y="210.3">3</text>
<text x="140.8" y="220" transform="rotate(-90 140.8 220)">2</text>
<text x="191.9" y="221.8" transform="rotate(-90 191.9 221.8)">2</text>
</g>
</svg>
